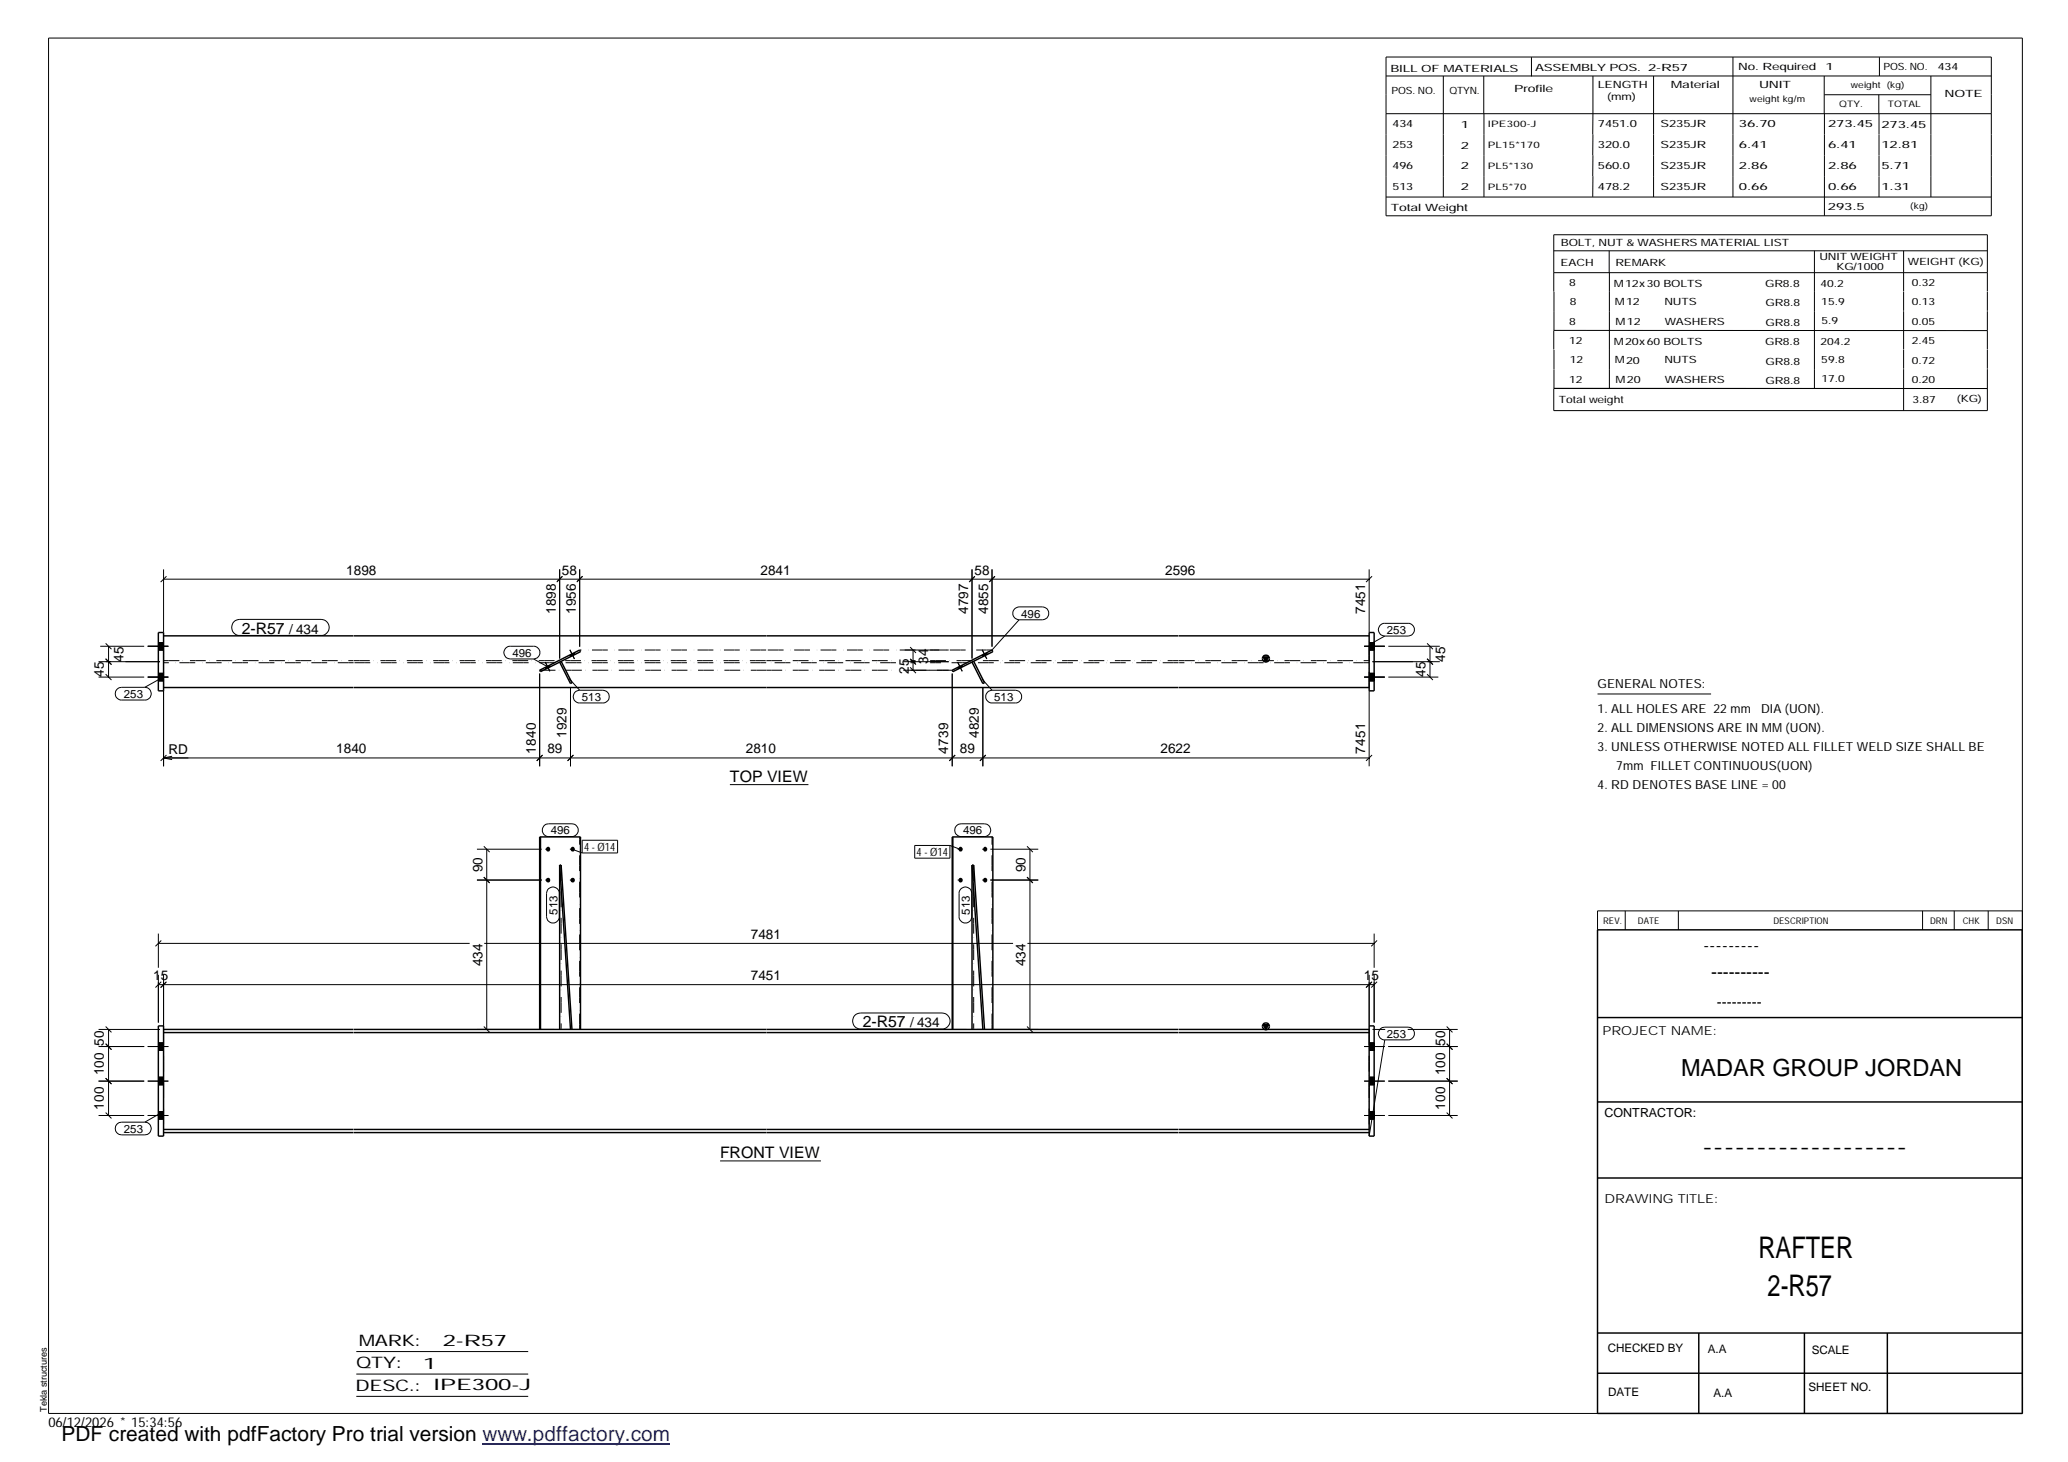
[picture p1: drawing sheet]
<svg xmlns="http://www.w3.org/2000/svg" width="420mm" height="297mm" viewBox="0 0 420 297" stroke-linecap="round" stroke-linejoin="round" font-family="sans-serif">
<g fill="none" stroke="#000" stroke-width=".2">
<path d="M9.9 7.7h401v279.5h-401zM281.6 11.6h123v32.2h-123zM281.6 15.4h123M293.2 15.4v24.6M301.5 15.4v7.7M311.1 11.6v3.9M323.6 15.4v16.2M336 15.4v24.6M352.1 11.6v28.4M370.6 15.4v7.7M370.7 19.2h21.6M381.7 19.2v3.9"/>
<path d="M381.8 11.6v3.8M392.3 15.4v24.6M281.6 23.1h123M301.5 23.1v16.9M323.6 31.6v4.2M323.6 35.8v4.2M370.7 23.1v20.7M381.8 23.1v16.9M281.6 40h123M315.7 55.4h88.1M315.7 51h88.1M315.7 59.3v7.8"/>
<path d="M326.9 51v4.4M327 55.4v23.5M368.6 51v27.9M386.8 51v8.2M386.8 59.3v3.8M403.8 59.2v-11.5h-88.1v11.6M403.8 59.3v3.8M315.7 78.9h88.1M315.7 71.1v7.8M386.8 63.2v7.8M386.8 71.1v3.8M386.8 75v8.4"/>
<path d="M403.8 63.2v7.8M403.8 71.1v3.8M403.8 75v8.4h-88.1v-4.5M403.8 67.2h-88.1v3.8M33.2 115.7v12.8M33.2 117.7h245M33.8 117.1l-1.2 1.2M113.7 115.7v18.1M114.2 117.1l-1.1 1.2M114.3 117.1l-1.1 1M117.3 118.1l1.1-1-1.2 1.2M117.8 115.7v15.7"/>
<path d="M197.5 115.7v18.1M198.1 117.1l-1.2 1.2M201.5 115.7v15.7M202.1 117.1l-1.1 1.2M278.2 115.7v12.8M278.8 117.1l-1.3 1.2M20 137.6h9.3M20 134.4h12.5M20.4 131.3h8.9M21.5 137l1.1 1.2M21.5 133.8l1.1 1.2M21.5 130.7l1.1 1.2"/>
<path d="M22.1 131.3v6.3M30 137.6h4.2M30 131.3h4.2M32.2 138.3h1M32.2 136.8h1M32.2 132.1h1M32.2 130.5h1M32.4 138l-3 1.6M47.5 126.3l.6-.3 .6-.2h16.5a1.63 1.63 0 0 1 1.7 1.7 1.63 1.63 0 0 1-1.7 1.6h-16.5a1.64 1.64 0 0 1-1.5-1 1.64 1.64 0 0 1 .3-1.8zM102.7 131.7l.7-.4h5a1.29 1.29 0 0 1 1.3 1.3 1.29 1.29 0 0 1-1.3 1.3h-4.7a1.31 1.31 0 0 1-1.2-.8 1.31 1.31 0 0 1 .2-1.4zM108.4 133.9l3 1.6M109.6 136.8v18.9"/>
<path d="M110.8 134.5l.9 1.9M110.8 135.6l.1 .3M111.6 135.2l.2 .3M115.7 137.9l2.1 2.3M115.8 132l.9 1.9M115.8 133.1l.1 .3M115.9 139.6v16.1M116.6 132.7l.2 .3M183.5 136.2h9.2M183.5 134.4h9.2M183.8 132.1h8.9M184.9 135.6l1.2 1.2"/>
<path d="M184.9 133.8l1.2 1.2M184.9 131.5l1.2 1.2M185.5 132.1v4.1M193.5 136.8v18.9M194.6 134.5l.9 1.9M194.6 135.6l.1 .3M195.5 135.2l.1 .3M199.5 137.9l2 2.3M199.6 132l.9 1.9M199.6 133.1l.1 .3M199.7 139.6v16.1M200.4 132.7l.2 .3"/>
<path d="M206.2 123.7l.9-.4h4.7a1.31 1.31 0 0 1 1.3 1.3 1.31 1.31 0 0 1-1.3 1.3h-4.7a1.31 1.31 0 0 1-1.2-.8 1.31 1.31 0 0 1 .3-1.4zM207.1 125.9l-5.6 6.2M277.2 137.6h4.1M277.2 131.3h4.1M278.2 138.3h1M278.2 136.8h1M278.2 132.1h1M278.2 130.5h1M278.8 134.4h13.7M280.4 127l.7-.4h5a1.29 1.29 0 0 1 1.3 1.3 1.29 1.29 0 0 1-1.3 1.3h-4.8a1.31 1.31 0 0 1-1.1-.8 1.31 1.31 0 0 1 .2-1.4zM281.3 129.2l-2.9 1.7M282.1 137.6h10.1"/>
<path d="M282.1 131.3h10.4M289.9 137l1.2 1.2M289.9 133.8l1.2 1.2M289.9 130.7l1.2 1.2M290.5 131.3v6.3M23.8 140l.4-.3 .5-.1h4.7a1.29 1.29 0 0 1 1.3 1.3 1.29 1.29 0 0 1-1.3 1.3h-4.7a1.28 1.28 0 0 1-1.2-.8 1.28 1.28 0 0 1 .3-1.4zM33.2 140.4v15.3M33.2 154h245M33.2 154l1.8 .3M33.8 153.4l-1.2 1.2M35 153.7l-1.8 .3M110.2 153.4l-1.1 1.2"/>
<path d="M116.5 153.4l-1.2 1.2M116.8 140.6l1-.4h4.7a1.29 1.29 0 0 1 1.3 1.3 1.29 1.29 0 0 1-1.3 1.3h-4.7a1.3 1.3 0 0 1-1.2-.8 1.3 1.3 0 0 1 .2-1.4zM148.3 159.4h16M194.1 153.4l-1.2 1.2M200.3 153.4l-1.2 1.2M200.7 140.6l.8-.4h4.8a1.29 1.29 0 0 1 1.3 1.3 1.29 1.29 0 0 1-1.3 1.3h-4.8a1.28 1.28 0 0 1-1.1-.8 1.28 1.28 0 0 1 .3-1.4zM278.2 140.4v15.3M278.8 153.4l-1.3 1.2M324.6 141h23M96.9 178.8h13.2M96.9 172.5h13.2M98.3 178.2l1.2 1.2"/>
<path d="M98.3 171.9l1.2 1.2M98.9 172.5v36.7M110.5 167.8l.5-.3 .5-.1h4.7a1.29 1.29 0 0 1 1.3 1.3 1.29 1.29 0 0 1-1.3 1.3h-4.7a1.3 1.3 0 0 1-1.2-.8 1.3 1.3 0 0 1 .2-1.4zM110.8 178.8h.9M110.8 172.5h.9M115.8 178.8h.9M115.8 172.5h.9M116.2 172.5l2.1 .8M118.3 170.7h7.2v2.6h-7.2zM185.8 171.8h7.2v2.6h-7.2zM193 171.8l2 .7M194.4 167.8l.4-.3 .5-.1h4.7a1.29 1.29 0 0 1 1.3 1.3 1.29 1.29 0 0 1-1.3 1.3h-4.7a1.28 1.28 0 0 1-1.2-.8 1.28 1.28 0 0 1 .3-1.4z"/>
<path d="M194.6 178.8h.9M194.6 172.5h.9M199.6 178.8h.9M199.6 172.5h.9M201.2 178.8h9.7M201.2 172.5h9.7M208.7 178.2l1.1 1.2M208.7 171.9l1.1 1.2M209.3 172.5v36.7M32.2 191.7h63.2M32.2 189.7v6.9M32.2 198.1v9.7"/>
<path d="M32.8 191.1l-1.2 1.2M32.8 199.5l-1.2 1.1M33.2 198.1v10.3M33.8 199.5l-1.2 1.1M98.4 191.7h107.4M111.4 180.6a1.31 1.31 0 0 1 1.4-.3 1.31 1.31 0 0 1 .8 1.2v4.8a1.29 1.29 0 0 1-1.3 1.3 1.29 1.29 0 0 1-1.3-1.3v-4.8zM195.2 180.6a1.31 1.31 0 0 1 1.4-.3 1.31 1.31 0 0 1 .8 1.2v4.8a1.29 1.29 0 0 1-1.2 1.2 1.29 1.29 0 0 1-1.3-1.2v-5zM208.7 191.7h70.5M278.2 198.1v10.3M278.8 199.5l-1.3 1.1 1.2-1.1M279.2 189.7v6.9M279.2 198.1v9.7"/>
<path d="M279.8 191.1l-1.2 1.2M279.8 199.5l-1.2 1.1M330.2 185.1v3.8M341 185.1v3.8M390.6 185.1v3.8M397 185.1v3.8M403.9 185.1v3.8M410.9 185.1h-86.3v3.8M20 212.6h9.3M20 219.7h9.3M20 209.2h12.5M21.5 219.1l1.1 1.1"/>
<path d="M21.5 212l1.1 1.3-1.1-1.2M21.5 208.6l1.1 1.1M22.1 209.2v17.4M30 212.6h4.2M30 219.7h4.2M32.2 213.4h1M32.2 211.9h1M32.2 218.8h1M32.2 200.1h247M96.9 209.2h13.2M98.3 208.6l1.2 1.1M173.7 206.3l.5-.4 .7-.1h16.5a1.63 1.63 0 0 1 1.6 1.6 1.63 1.63 0 0 1-1.6 1.7h-16.5a1.65 1.65 0 0 1-1.5-1 1.65 1.65 0 0 1 .3-1.8z"/>
<path d="M201.2 209.2h9.7M208.7 208.6l1.1 1.1M277.2 212.6h4.1M277.2 219.7h4.1M278.2 213.4h1M278.2 211.9h1M278.2 218.8h1M278.8 209.2h2.6M280.4 209.1l.4-.3 .5-.1h4.8a1.29 1.29 0 0 1 1.3 1.3 1.29 1.29 0 0 1-1.3 1.3h-4.8a1.31 1.31 0 0 1-1.1-.8 1.31 1.31 0 0 1 .2-1.4zM281.3 211.3l-3.1 19.5M282.1 212.6h14.1M282.1 219.7h14.1"/>
<path d="M286 209.2h10.2M293.9 219.1l1.2 1.1M293.9 212l1.2 1.3-1.1-1.2M293.9 208.6l1.2 1.1M294.5 209.2v17.4M20 226.6h9.3M21.5 226l1.1 1.2M23.8 228.4l.4-.3 .5-.1h4.7a1.29 1.29 0 0 1 1.3 1.3 1.29 1.29 0 0 1-1.3 1.3h-4.7a1.28 1.28 0 0 1-1.2-.8 1.28 1.28 0 0 1 .3-1.4zM30 226.6h4.2M32.2 220.4h1M32.2 227.4h1M32.2 225.8h1"/>
<path d="M32.4 226.3l-3 1.7M146.3 235.9h20.5M277.2 226.6h4.1M278.2 220.4h1M278.2 227.4h1M278.2 225.8h1M282.1 226.6h14.1M293.9 226l1.2 1.2M72.4 274.6h34.9M72.4 279.2h34.9M72.4 283.7h34.9"/>
</g>
<g fill="#000">
<path d="M256.6 133.5h1.2l-.6 .9zM256.6 208.2h1.2l-.6 1z"/>
<path d="M32.2 130.5h1v1.6h-1z" fill-rule="evenodd"/>
<path d="M32.2 136.8h1v1.5h-1z" fill-rule="evenodd"/>
<path d="M32.2 130.5h1v1.6h-1z" fill-rule="evenodd"/>
<path d="M32.2 136.8h1v1.5h-1z" fill-rule="evenodd"/>
<path d="M32.2 130.5h1v1.6h-1z" fill-rule="evenodd"/>
<path d="M32.2 136.8h1v1.5h-1z" fill-rule="evenodd"/>
<path d="M110.8 135.6l.8-.4 .2 .3-.9 .4z" fill-rule="evenodd"/>
<path d="M110.8 135.6l.8-.4 .2 .3-.9 .4z" fill-rule="evenodd"/>
<path d="M115.8 133.1l.8-.4 .2 .3-.9 .4z" fill-rule="evenodd"/>
<path d="M115.8 133.1l.8-.4 .2 .3-.9 .4z" fill-rule="evenodd"/>
<path d="M194.6 135.6l.9-.4 .1 .3-.9 .4z" fill-rule="evenodd"/>
<path d="M194.6 135.6l.9-.4 .1 .3-.9 .4z" fill-rule="evenodd"/>
<path d="M199.6 133.1l.8-.4 .2 .3-.9 .4z" fill-rule="evenodd"/>
<path d="M199.6 133.1l.8-.4 .2 .3-.9 .4z" fill-rule="evenodd"/>
<path d="M278.2 136.8h1v1.5h-1z" fill-rule="evenodd"/>
<path d="M278.2 130.5h1v1.6h-1z" fill-rule="evenodd"/>
<path d="M278.2 136.8h1v1.5h-1z" fill-rule="evenodd"/>
<path d="M278.2 130.5h1v1.6h-1z" fill-rule="evenodd"/>
<path d="M278.2 136.8h1v1.5h-1z" fill-rule="evenodd"/>
<path d="M278.2 130.5h1v1.6h-1z" fill-rule="evenodd"/>
<path d="M194.9 178.5l.3-.2 .3 .2 .1 .5a.47 .47 0 0 1-.7 .2 .47 .47 0 0 1 0-.7z" fill-rule="evenodd"/>
<path d="M199.9 178.5l.3-.2 .2 .2 .2 .5a.47 .47 0 0 1-.7 .2 .47 .47 0 0 1 0-.7z" fill-rule="evenodd"/>
<path d="M32.2 211.9h1v1.5h-1z" fill-rule="evenodd"/>
<path d="M32.2 211.9h1v1.5h-1z" fill-rule="evenodd"/>
<path d="M278.2 211.9h1v1.5h-1z" fill-rule="evenodd"/>
<path d="M278.2 211.9h1v1.5h-1z" fill-rule="evenodd"/>
<path d="M32.2 218.8h1v1.6h-1z" fill-rule="evenodd"/>
<path d="M32.2 218.8h1v1.6h-1z" fill-rule="evenodd"/>
<path d="M32.2 225.8h1v1.6h-1z" fill-rule="evenodd"/>
<path d="M32.2 225.8h1v1.6h-1z" fill-rule="evenodd"/>
<path d="M278.2 218.8h1v1.6h-1z" fill-rule="evenodd"/>
<path d="M278.2 218.8h1v1.6h-1z" fill-rule="evenodd"/>
<path d="M278.2 225.8h1v1.6h-1z" fill-rule="evenodd"/>
<path d="M278.2 225.8h1v1.6h-1z" fill-rule="evenodd"/>
<circle cx="111.3" cy="178.8" r=".47"/>
<circle cx="111.3" cy="172.6" r=".46"/>
<circle cx="116.3" cy="178.8" r=".47"/>
<circle cx="116.3" cy="172.6" r=".46"/>
<circle cx="195.2" cy="172.6" r=".47"/>
<circle cx="200.2" cy="172.6" r=".47"/>
</g>
<g fill="none" stroke="#000" stroke-width=".3">
<path d="M32.2 128.5h1v11.9h-1zM33.2 129.2h38.6M33.2 139.7h38.6M71.9 129.2h167.5M71.9 139.7h167.5M109.6 136.2l8.2-4.1 .1 .3-8.1 4.1zM114 134.4l2.2 4.3-.3 .2-2.2-4.4M193.5 136.2l8-4.1 .2 .3-8.1 4.1zM197.8 134.4l2.2 4.3-.3 .2-2.2-4.4M239.5 129.2h38.7M239.5 139.7h38.7M256.6 133.5h1.2l-.6 .9z"/>
<path d="M278.2 128.5h1v11.9h-1zM109.8 170v39.2M113.7 175.8h.3l2.2 33.4M113.7 175.8l2.2 33.4M113.7 175.8v33.4M193.6 170v39.2M197.5 175.8h.3l2.2 33.4M197.5 175.8l2.2 33.4M197.5 175.8v33.4M324.6 188.9h86.2l.1 98.3h-86.3zM32.2 208.4h1v22.4h-1zM33.2 209.8h38.6"/>
<path d="M33.2 209.2h38.6M71.9 209.8h167.5M71.9 209.2h167.5M109.6 209.2v-39.2h8.3v39.2M193.5 209.2v-39.2h8.2v39.2M239.5 209.8h38.7M239.5 209.2h38.7M256.6 208.2h1.2l-.6 1zM278.2 208.4h1v22.4h-1zM324.6 206.7h86.3M33.2 230.1h38.6M33.2 229.5h38.6"/>
<path d="M71.9 230.1h167.5M71.9 229.5h167.5M239.5 230.1h38.7M239.5 229.5h38.7M324.6 239.3h86.3M324.6 223.9h86.3M324.6 270.8h86.3M324.6 279h86.3M345.1 270.8v16.4M366.6 270.8v16.4M383.5 270.8v16.4"/>
<circle cx="257.2" cy="133.8" r=".7"/>
<circle cx="257.2" cy="208.5" r=".7"/>
</g>
<g fill="none" stroke="#000" stroke-width=".2" stroke-dasharray="1.1 0 2.1 .7 0 1.4" stroke-linecap="butt">
<path d="M33.2 139.7v-10.5M33.2 134.2h38.6M71.8 134.6h-38.6M71.9 134.2h83.8M109.6 136.2h46.1M113.7 134.5l.3-.1M155.7 134.6h-83.8M155.7 132.1h-37.9M155.7 134.2h26.3M155.7 136.2h26.3M182 134.6h-26.3M185 134.2h1"/>
<path d="M185 136.2h8.5M186 134.6h-1M186 132.1h-30.3M189 134.2h50.4M197.5 134.5l.3-.1M201.5 132.1h-12.5M239.4 134.6h-50.4M239.5 134.2h38.7M278.2 139.7v-10.5M278.2 134.6h-38.7M114 175.8v33.4M197.8 175.8v33.4"/>
<path d="M33.2 209.2v20.9M113.7 209.2h2.5M117.8 209.2v-39.2M117.9 209.2h-8.3M197.5 209.2h2.5M201.5 209.2v-39.2M201.7 209.2h-8.2M278.2 209.2v20.9"/>
</g>
<path d="M98 293.3h38.2" fill="none" stroke="#00f" stroke-width=".3"/>
<g font-size="6.1">
<text x="357.3" y="255.5">RAFTER</text>
<text x="359.1" y="263.3">2-R57</text>
</g>
<text font-size="4.8" x="341.5" y="218.6">MADAR GROUP JORDAN</text>
<text font-size="4.2" x="12.5" y="292.7">PDF created with pdfFactory Pro trial version www.pdffactory.com</text>
<g font-size="3.6">
<text x="346.1" y="193.2">---------</text>
<text x="347.7" y="198.6">----------</text>
<text x="345.8" y="234.2">-------------------</text>
</g>
<g font-size="3.2">
<text x="49.1" y="128.7">2-R57</text>
<text x="148.3" y="158.9">TOP VIEW</text>
<text x="175.3" y="208.6">2-R57</text>
<text x="146.3" y="235.4">FRONT VIEW</text>
<text x="72.9" y="273.5">MARK:</text>
<text x="90" y="273.5">2-R57</text>
<text x="72.4" y="278">QTY:</text>
<text x="86" y="278.1">1</text>
<text x="72.2" y="282.6">DESC.:</text>
<text x="88.1" y="282.4">IPE300-J</text>
</g>
<text font-size="3" x="348.8" y="204.5">---------</text>
<g font-size="2.8">
<text x="70.4" y="116.7">1898</text>
<text x="114.2" y="116.7">58</text>
<text x="154.5" y="116.7">2841</text>
<text x="198" y="116.7">58</text>
<text x="236.7" y="116.7">2596</text>
<text x="112.9" y="124.8" transform="rotate(-90 112.9 124.8)">1898</text>
<text x="117" y="124.8" transform="rotate(-90 117 124.8)">1956</text>
<text x="196.7" y="124.8" transform="rotate(-90 196.7 124.8)">4797</text>
<text x="200.8" y="124.8" transform="rotate(-90 200.8 124.8)">4855</text>
<text x="277.4" y="124.8" transform="rotate(-90 277.4 124.8)">7451</text>
<text x="58.8" y="128.7">/ 434</text>
<text x="21.1" y="137.6" transform="rotate(-90 21.1 137.6)">45</text>
<text x="25.1" y="134.4" transform="rotate(-90 25.1 134.4)">45</text>
<text x="184.6" y="136.8" transform="rotate(-90 184.6 136.8)">25</text>
<text x="188.6" y="134.8" transform="rotate(-90 188.6 134.8)">34</text>
<text x="289.6" y="137.6" transform="rotate(-90 289.6 137.6)">45</text>
<text x="293.6" y="134.4" transform="rotate(-90 293.6 134.4)">45</text>
<text x="115.1" y="149.9" transform="rotate(-90 115.1 149.9)">1929</text>
<text x="198.9" y="149.9" transform="rotate(-90 198.9 149.9)">4829</text>
<text x="34.2" y="153.1">RD</text>
<text x="68.3" y="153.1">1840</text>
<text x="108.8" y="153.1" transform="rotate(-90 108.8 153.1)">1840</text>
<text x="111.2" y="153.1">89</text>
<text x="151.6" y="153.1">2810</text>
<text x="192.7" y="153.1" transform="rotate(-90 192.7 153.1)">4739</text>
<text x="195" y="153.1">89</text>
<text x="235.8" y="153.1">2622</text>
<text x="277.4" y="153.1" transform="rotate(-90 277.4 153.1)">7451</text>
<text x="98" y="177.2" transform="rotate(-90 98 177.2)">90</text>
<text x="208.4" y="177.2" transform="rotate(-90 208.4 177.2)">90</text>
<text x="152.6" y="190.7">7481</text>
<text x="98" y="196.3" transform="rotate(-90 98 196.3)">434</text>
<text x="208.4" y="196.3" transform="rotate(-90 208.4 196.3)">434</text>
<text x="31.1" y="199.1">15</text>
<text x="152.6" y="199.1">7451</text>
<text x="277.1" y="199.1">15</text>
<text x="184.9" y="208.6">/ 434</text>
<text x="21.1" y="212.5" transform="rotate(-90 21.1 212.5)">50</text>
<text x="293.6" y="212.5" transform="rotate(-90 293.6 212.5)">50</text>
<text x="21.1" y="218.5" transform="rotate(-90 21.1 218.5)">100</text>
<text x="293.6" y="218.5" transform="rotate(-90 293.6 218.5)">100</text>
<text x="21.1" y="225.5" transform="rotate(-90 21.1 225.5)">100</text>
<text x="293.6" y="225.5" transform="rotate(-90 293.6 225.5)">100</text>
<text x="9.8" y="290">06/12/2026 * 15:34:56</text>
</g>
<g font-size="2.5">
<text x="324.6" y="139.9">GENERAL NOTES:</text>
<text x="324.6" y="148.7">2. ALL DIMENSIONS ARE IN MM (UON).</text>
<text x="324.6" y="144.9">1. ALL HOLES ARE 22 mm</text>
<text x="357.8" y="144.9">DIA (UON).</text>
<text x="324.6" y="152.5">3. UNLESS OTHERWISE NOTED ALL FILLET WELD SIZE SHALL BE</text>
<text x="324.6" y="160.2">4. RD DENOTES BASE LINE = 00</text>
<text x="328.4" y="156.4">7mm FILLET CONTINUOUS(UON)</text>
<text x="325.6" y="210.3">PROJECT NAME:</text>
<text x="326" y="226.9">CONTRACTOR:</text>
<text x="326" y="244.4">DRAWING TITLE:</text>
</g>
<g font-size="2.4">
<text x="326.7" y="274.7">CHECKED BY</text>
<text x="347" y="275">A.A</text>
<text x="368.1" y="275.1">SCALE</text>
<text x="326.7" y="283.6">DATE</text>
<text x="348.1" y="283.9">A.A</text>
<text x="367.5" y="282.6">SHEET NO.</text>
</g>
<g font-size="2.3">
<text x="207.5" y="125.5">496</text>
<text x="281.8" y="128.8">253</text>
<text x="104.1" y="133.5">496</text>
<text x="25.1" y="141.8">253</text>
<text x="118.2" y="142.4">513</text>
<text x="202" y="142.4">513</text>
<text x="111.9" y="169.5">496</text>
<text x="118.7" y="172.9">4 - Ø14</text>
<text x="186.2" y="173.9">4 - Ø14</text>
<text x="195.7" y="169.5">496</text>
<text x="113.2" y="185.8" transform="rotate(-90 113.2 185.8)">513</text>
<text x="197.1" y="185.8" transform="rotate(-90 197.1 185.8)">513</text>
<text x="281.8" y="210.8">253</text>
<text x="25.1" y="230.2">253</text>
</g>
<g font-size="2">
<text x="282.5" y="14.6">BILL OF MATERIALS</text>
<text x="311.9" y="14.4">ASSEMBLY POS.</text>
<text x="324.6" y="17.9">LENGTH</text>
<text x="334.9" y="14.4">2-R57</text>
<text x="339.5" y="17.9">Material</text>
<text x="353.1" y="14.2">No. Required</text>
<text x="357.4" y="17.9">UNIT</text>
<text x="370.9" y="14.2">1</text>
<text x="382.7" y="14.2">POS. NO.</text>
<text x="393.7" y="14.3">434</text>
<text x="282.7" y="19.1">POS. NO.</text>
<text x="294.5" y="19">QTYN.</text>
<text x="307.6" y="18.7">Profile</text>
<text x="326.5" y="20.4">(mm)</text>
<text x="395.1" y="19.6">NOTE</text>
<text x="282.9" y="25.8">434</text>
<text x="296.8" y="26">1</text>
<text x="324.7" y="25.9">7451.0</text>
<text x="337.4" y="25.9">S235JR</text>
<text x="353.3" y="25.9">36.70</text>
<text x="371.4" y="25.9">273.45</text>
<text x="382.3" y="25.9">273.45</text>
<text x="282.9" y="30">253</text>
<text x="282.9" y="34.3">496</text>
<text x="296.8" y="30.2">2</text>
<text x="296.8" y="34.4">2</text>
<text x="324.7" y="30.1">320.0</text>
<text x="324.7" y="34.4">560.0</text>
<text x="337.4" y="30.1">S235JR</text>
<text x="337.4" y="34.3">S235JR</text>
<text x="353.3" y="30.1">6.41</text>
<text x="353.3" y="34.4">2.86</text>
<text x="371.4" y="30.1">6.41</text>
<text x="371.4" y="34.3">2.86</text>
<text x="382.3" y="30.2">12.81</text>
<text x="382.3" y="34.4">5.71</text>
<text x="282.9" y="38.5">513</text>
<text x="296.8" y="38.6">2</text>
<text x="324.7" y="38.6">478.2</text>
<text x="337.4" y="38.6">S235JR</text>
<text x="353.3" y="38.6">0.66</text>
<text x="371.4" y="38.6">0.66</text>
<text x="382.3" y="38.6">1.31</text>
<text x="282.6" y="42.8">Total Weight</text>
<text x="371.4" y="42.7">293.5</text>
<text x="317.1" y="49.9">BOLT, NUT &amp; WASHERS MATERIAL LIST</text>
<text x="328.2" y="54">REMARK</text>
<text x="369.7" y="52.7">UNIT WEIGHT</text>
<text x="387.6" y="53.9">WEIGHT (KG)</text>
<text x="317.1" y="54">EACH</text>
<text x="318.8" y="58.1">8</text>
<text x="327.9" y="58.2">M12x30 BOLTS</text>
<text x="358.6" y="58.3">GR8.8</text>
<text x="369.9" y="58.2">40.2</text>
<text x="373.1" y="54.9">KG/1000</text>
<text x="388.4" y="58.2">0.32</text>
<text x="318.9" y="61.9">8</text>
<text x="328.1" y="62">M12</text>
<text x="338.2" y="62">NUTS</text>
<text x="358.7" y="62.3">GR8.8</text>
<text x="370" y="62">15.9</text>
<text x="370.1" y="65.9">5.9</text>
<text x="388.4" y="62">0.13</text>
<text x="388.4" y="66">0.05</text>
<text x="318.8" y="66">8</text>
<text x="318.8" y="69.9">12</text>
<text x="327.9" y="70">M20x60 BOLTS</text>
<text x="328.3" y="66">M12</text>
<text x="338.2" y="66">WASHERS</text>
<text x="358.6" y="70">GR8.8</text>
<text x="358.7" y="66.2">GR8.8</text>
<text x="369.9" y="70">204.2</text>
<text x="388.4" y="69.9">2.45</text>
<text x="318.8" y="77.8">12</text>
<text x="318.9" y="73.7">12</text>
<text x="328.1" y="73.8">M20</text>
<text x="328.3" y="77.8">M20</text>
<text x="338.2" y="73.8">NUTS</text>
<text x="338.2" y="77.8">WASHERS</text>
<text x="358.7" y="74.1">GR8.8</text>
<text x="358.7" y="78">GR8.8</text>
<text x="370" y="73.8">59.8</text>
<text x="370.1" y="77.7">17.0</text>
<text x="388.4" y="73.9">0.72</text>
<text x="388.4" y="77.8">0.20</text>
<text x="316.7" y="81.9">Total weight</text>
<text x="388.6" y="81.8">3.87</text>
<text x="397.6" y="81.7">(KG)</text>
</g>
<g font-size="1.9">
<text x="325.7" y="187.8">REV.</text>
<text x="332.8" y="187.6">DATE</text>
<text x="360.3" y="187.7">DESCRIPTION</text>
<text x="392.1" y="187.6">DRN</text>
<text x="398.8" y="187.6">CHK</text>
<text x="405.6" y="187.7">DSN</text>
<text x="9.5" y="286.8" transform="rotate(-90 9.5 286.8)">Tekla structures</text>
</g>
<g font-size="1.8">
<text x="376" y="17.9">weight (kg)</text>
<text x="355.5" y="20.7">weight kg/m</text>
<text x="373.6" y="21.7">QTY.</text>
<text x="383.5" y="21.8">TOTAL</text>
<text x="302.3" y="25.9">IPE300-J</text>
<text x="302.3" y="30.1">PL15*170</text>
<text x="302.3" y="34.3">PL5*130</text>
<text x="302.3" y="38.6">PL5*70</text>
<text x="388.1" y="42.4">(kg)</text>
</g>
</svg>
